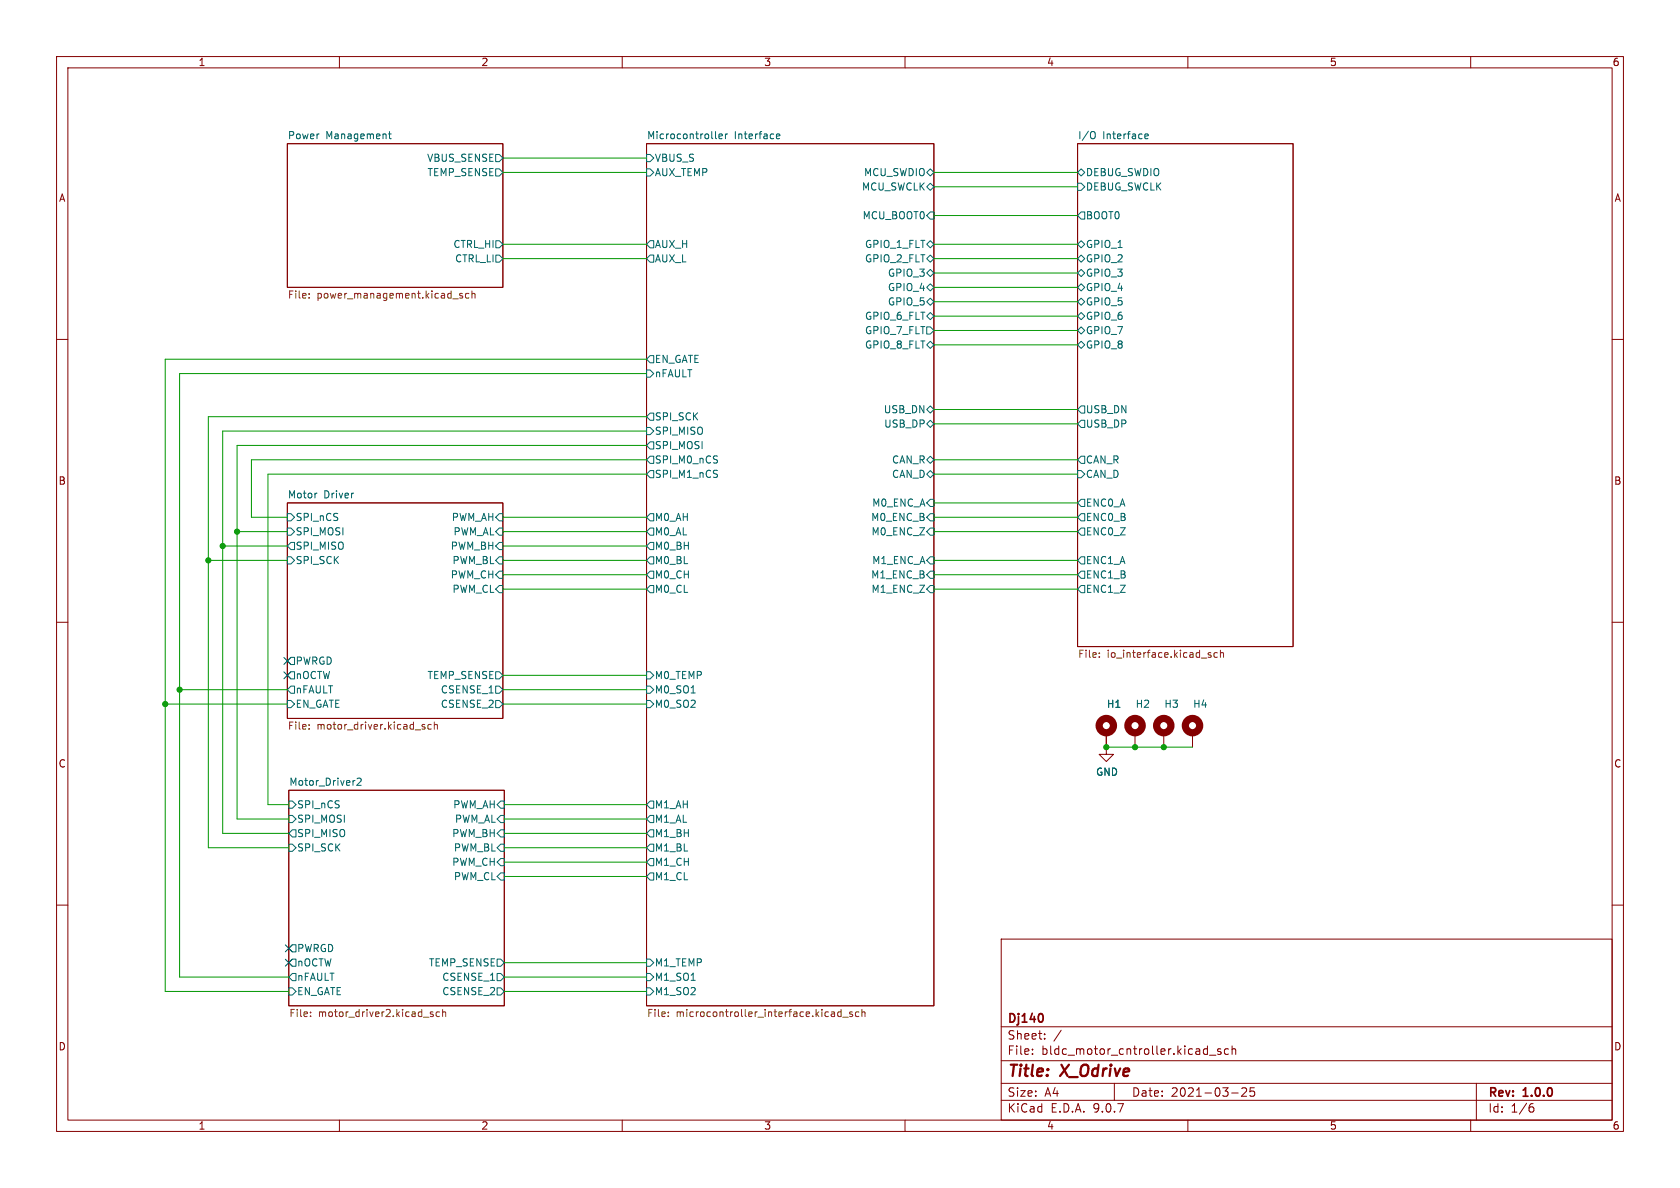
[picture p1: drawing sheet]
<svg xmlns="http://www.w3.org/2000/svg" width="297mm" height="210mm" viewBox="0 0 297 210" stroke-linecap="round" stroke-linejoin="round" font-family="sans-serif">
<g fill="none" stroke="#840000" stroke-width=".18">
<path d="M10 10h277v190h-277zM12 12h273v186h-273zM60 10v2M110 10v2M160 10v2M210 10v2M260 10v2M50.8 25.4h38.1v25.4h-38.1zM114.3 25.4h50.8v152.4h-50.8zM190.5 25.4h38.1v88.9h-38.1zM10 60h2M285 60h2"/>
<path d="M50.8 88.9h38.1v38.1h-38.1zM10 110h2M285 110h2M51.1 139.7h38.1v38.1h-38.1zM195.6 132.1v1.3h1.2l-1.2 1.2-1.3-1.2h1.3M195.6 132.1h.1M195.6 129.5v2.6M200.7 129.5v2.6M205.7 129.5v2.6M210.8 129.5v2.6M10 160h2M177 166h108v32h-108z"/>
<path d="M285 160h2M60 198v2M110 198v2M160 198v2M177 194.5h108M177 191.5h108M177 187.5h108M177 181.5h108M182.5 186.3v.1M182.5 185.5v.1M184.7 183.6v.1M184.7 182.8v.1"/>
<path d="M187.6 182.1l-1.3 2M197 191.5v3M210 198v2M213.8 186.5h1.2M215.8 185.5l-.3-.1-.3 .2 .1 .2 .5 .2v.3h-.6M217.2 185.5l-.5-.1-.2 .3v.4l.1 .2h.6M217.7 193.2h1.2M217.8 185.5l.2-.1 .4 .1 .1 .9M217.8 184.9v1.5M219.5 192.4l.6-.1 .2 .1 .1 .3-.9 1.1h.9M221.7 192.3h-.7v.7l.2-.1h.5l.1 .3-.1 .5-.2 .1-.5-.1M260 198v2"/>
<path d="M261 191.5v6.5M270.6 195.7h.4l.2 .3-.1 .5-.5 .1M271 195.1l-.4 .1"/>
</g>
<path d="M184.2 179.3l.2 .5-.2 .8" fill="none" stroke="#840000" stroke-width=".3"/>
<g fill="none" stroke="#006464" stroke-width=".18">
<path d="M68.7 23.7h.5M68.9 23.3v1l.3 .2M87.6 27.3h.7l.6 .6-.6 .7h-.7zM87.6 29.8h.7l.6 .7-.6 .6h-.7zM114.3 29.8h.6l.7 .7-.7 .6h-.6zM114.3 27.3h.6l.7 .6-.7 .7h-.6zM126.5 24.3l.2 .2M127.1 24.1l.6-.1-.1-.3h-.3l-.2 .2 .1 .6h.4M128.2 23.7v.8M128.6 23.7l-.4 .2M137.3 24.1l.6-.1-.1-.3h-.4l-.1 .2v.6h.5M163.8 30.5l.7-.7 .6 .7-.6 .6z"/>
<path d="M163.8 33l.7-.6 .6 .6-.6 .7zM164.5 37.5h.6v1.2h-.6l-.7-.6zM190.5 30.5l.6-.7 .7 .7-.7 .6zM190.5 32.4h.6l.7 .6-.7 .7h-.6zM191.1 37.5h.7v1.2h-.7l-.6-.6zM193.3 23.3h.1a.81 .81 0 0 1-.1 1.2M202.4 24.1l.6-.1-.1-.3h-.3l-.2 .2 .1 .6h.4M87.7 42.6h.6l.6 .6-.6 .6h-.6zM87.7 45.1h.6l.6 .6-.6 .6h-.6zM114.9 45.1h.7v1.3h-.7l-.6-.7zM114.9 42.5h.7v1.3h-.7l-.6-.6zM163.8 53.3l.7-.6 .6 .6-.6 .7z"/>
<path d="M163.8 45.7l.7-.6 .6 .6-.6 .7zM163.8 48.3l.7-.7 .6 .7-.6 .6zM163.8 50.8l.7-.6 .6 .6-.6 .6zM163.8 57.8h.7l.6 .6-.6 .7h-.7zM163.8 55.9l.7-.7 .6 .7-.6 .6zM164.5 42.5l.6 .7-.6 .6-.7-.6zM190.5 45.7l.6-.6 .7 .6-.7 .7zM190.5 58.4l.6-.6 .7 .6-.7 .7zM190.5 48.3l.6-.7 .7 .7-.7 .6zM190.5 55.9l.6-.7 .7 .7-.7 .6zM190.5 50.8l.6-.6 .7 .6-.7 .6zM190.5 53.3l.6-.6 .7 .6-.7 .7z"/>
<path d="M191.1 42.5l.7 .7-.7 .6-.6-.6zM114.3 75.6h.6l.7 .6-.7 .6h-.6zM114.3 65.4h.6l.7 .6-.7 .7h-.6zM114.9 73h.7v1.3h-.7l-.6-.6zM114.9 78.1h.7v1.3h-.7l-.6-.7zM114.9 62.9h.7v1.2h-.7l-.6-.6zM163.8 61l.7-.7 .6 .7-.6 .6zM164.5 71.8l.6 .6-.6 .6-.7-.6zM164.5 74.3l.6 .6-.6 .7-.7-.7zM190.5 61l.6-.7 .7 .7-.7 .6zM191.1 74.3h.7v1.3h-.7l-.6-.7zM191.1 71.8h.7v1.2h-.7l-.6-.6z"/>
<path d="M50.8 98.4h.6l.7 .7-.7 .6h-.6zM50.8 93.3h.6l.7 .7-.7 .6h-.6zM50.8 96.5l.6-.6h.7v1.3h-.7zM50.8 90.8h.6l.7 .6-.7 .7h-.6zM55.9 87.2h.1M87.6 96.5l.7-.6h.6v1.3h-.6zM88.3 98.4h.6v1.3h-.6l-.7-.6zM88.3 90.8h.6v1.3h-.6l-.7-.7zM88.3 93.3h.6v1.3h-.6l-.7-.6zM114.9 80.6h.7v1.3h-.7l-.6-.6zM114.9 83.2h.7v1.3h-.7l-.6-.7zM114.9 90.8h.7v1.3h-.7l-.6-.7z"/>
<path d="M114.9 95.9h.7v1.3h-.7l-.6-.7zM114.9 93.3h.7v1.3h-.7l-.6-.6zM114.9 98.4h.7v1.3h-.7l-.6-.6zM163.8 81.3l.7-.7 .6 .7-.6 .6zM163.8 83.8l.7-.6 .6 .6-.6 .7zM164.5 93.3h.6v1.3h-.6l-.7-.6zM164.5 88.3h.6v1.2h-.6l-.7-.6zM164.5 90.8h.6v1.3h-.6l-.7-.7zM164.5 98.4h.6v1.3h-.6l-.7-.6zM190.5 83.2h.6l.7 .6-.7 .7h-.6zM191.1 80.6h.7v1.3h-.7l-.6-.6zM191.1 88.3h.7v1.2h-.7l-.6-.6z"/>
<path d="M191.1 90.8h.7v1.3h-.7l-.6-.7zM191.1 93.3h.7v1.3h-.7l-.6-.6zM191.1 98.4h.7v1.3h-.7l-.6-.6zM51.4 118.7h.7v1.3h-.7l-.6-.6zM51.4 116.2h.7v1.3h-.7l-.6-.7zM87.6 118.7h.7l.6 .7-.6 .6h-.7zM88.3 101h.6v1.2h-.6l-.7-.6zM88.3 103.5h.6v1.3h-.6l-.7-.7zM114.3 118.7h.6l.7 .7-.7 .6h-.6zM114.9 101h.7v1.2h-.7l-.6-.6zM114.9 103.5h.7v1.3h-.7l-.6-.7zM164.5 101h.6v1.2h-.6l-.7-.6z"/>
<path d="M164.5 103.5h.6v1.3h-.6l-.7-.7zM191.1 101h.7v1.2h-.7l-.6-.6zM191.1 103.5h.7v1.3h-.7l-.6-.7zM50.8 123.8h.6l.7 .7-.7 .6h-.6zM51.4 121.3h.7v1.3h-.7l-.6-.7zM63.1 137.7l.5-.1 .3 .3-.8 .9h.8M87.6 123.8h.7l.6 .7-.6 .6h-.7zM87.6 121.3h.7l.6 .6-.6 .7h-.7zM114.3 121.3h.6l.7 .6-.7 .7h-.6zM114.3 123.8h.6l.7 .7-.7 .6h-.6zM51.1 149.2h.6l.6 .7-.6 .6h-.6zM51.1 144.1h.6l.6 .7-.6 .6h-.6z"/>
<path d="M51.1 147.3l.6-.6h.6v1.3h-.6zM51.1 141.6h.6l.6 .6-.6 .7h-.6zM87.9 147.3l.6-.6h.7v1.3h-.7zM87.9 152.4l.6-.6h.7v1.2h-.7zM87.9 144.8l.6-.7h.7v1.3h-.7zM88.5 149.2h.7v1.3h-.7l-.6-.6zM88.5 154.3h.7v1.3h-.7l-.6-.7zM88.5 141.6h.7v1.3h-.7l-.6-.7zM114.9 141.6h.7v1.3h-.7l-.6-.7zM114.9 146.7h.7v1.3h-.7l-.6-.7zM114.9 151.8h.7v1.2h-.7l-.6-.6zM114.9 144.1h.7v1.3h-.7l-.6-.6z"/>
<path d="M114.9 149.2h.7v1.3h-.7l-.6-.6zM114.9 154.3h.7v1.3h-.7l-.6-.7zM51.1 170.2l.6-.7h.6v1.3h-.6zM51.1 174.6h.6l.6 .7-.6 .6h-.6zM51.7 172.1h.6v1.3h-.6l-.6-.7zM51.7 167h.6v1.3h-.6l-.6-.7zM87.9 174.6h.6l.7 .7-.7 .6h-.6zM87.9 172.1h.6l.7 .6-.7 .7h-.6zM87.9 169.5h.6l.7 .7-.7 .6h-.6zM114.3 174.6h.6l.7 .7-.7 .6h-.6zM114.3 172.1h.6l.7 .6-.7 .7h-.6zM114.3 169.5h.6l.7 .7-.7 .6h-.6z"/>
</g>
<g fill="none" stroke="#725600" stroke-width=".18">
<path d="M54.6 52.6v.1M54.6 51.9v.1M80 52.8h1M81.7 51.9h-.3l-.1 .1v.2l.4 .1v.3h-.4M82.9 51.9h-.4l-.2 .2 .1 .5h.5M83.4 52l.2-.1h.3l.1 .8M83.4 51.4v1.3M194.3 116.1v.1M194.3 115.4v.1M213.6 115.7l.5 .3v.1l-.4 .1M213.6 115.4h.5M215.2 115.4h-.3l-.3 .2 .1 .5h.5"/>
<path d="M215.8 115.5l.1-.1h.3l.1 .8M215.8 114.9v1.3M54.6 128.1v.1M54.6 128.8v.1M74.8 128.5h.3l.1 .2-.2 .2h-.3M74.8 128.1h.3M76.2 128.1h-.3l-.3 .2 .2 .5h.4M76.8 128.2l.2-.1h.3v.8M76.8 127.6v1.3M54.9 179.6v.1M54.9 178.9v.1M76.6 178.9h-.3l-.2 .1v.2l.5 .1v.3h-.5"/>
<path d="M77.7 178.9h-.4l-.2 .2 .1 .5h.5M78.2 179l.2-.1h.3l.1 .8M78.2 178.4v1.3M118.1 179.6v.1M118.1 178.9v.1M148.7 178.4v1.3M148.7 178.9h-.4l-.2 .2 .1 .5h.5M149 179.8h1M150.7 178.9h-.3l-.2 .1 .1 .2 .4 .1v.3h-.5M151.8 178.9h-.3l-.3 .2 .2 .5h.4M152.4 179l.2-.1h.3v.8M152.4 178.4v1.3"/>
</g>
<g fill="none" stroke="#840000" stroke-width="1.3">
<circle cx="195.6" cy="128.3" r="1.27"/>
<circle cx="200.7" cy="128.3" r="1.27"/>
<circle cx="205.7" cy="128.3" r="1.27"/>
<circle cx="210.8" cy="128.3" r="1.27"/>
</g>
<g fill="none" stroke="#009600" stroke-width=".18">
<path d="M88.9 30.5h25.4M88.9 27.9h25.4M165.1 38.1h25.4M165.1 33h25.4M165.1 30.5h25.4M88.9 45.7h25.4M88.9 43.2h25.4M165.1 50.8h25.4M165.1 58.4h25.4M165.1 55.9h25.4M165.1 53.3h25.4M165.1 45.7h25.4"/>
<path d="M165.1 43.2h25.4M165.1 48.3h25.4M114.3 76.2h-74.9v71.1h11.7M114.3 63.5h-85.1v111.8h21.9M114.3 73.7h-77.5v76.2h14.3M114.3 66h-82.6v106.7h19.4M114.3 78.7h-72.4v66.1h9.2M165.1 74.9h25.4M165.1 61h25.4M165.1 72.4h25.4M36.8 99.1h14M39.4 96.5h11.4"/>
<path d="M41.9 94h8.9M88.9 99.1h25.4M88.9 94h25.4M88.9 91.4h25.4M88.9 96.5h25.4M114.3 83.8h-66.9v58.4h3.7M114.3 81.3h-69.9v10.1h6.4M165.1 99.1h25.4M165.1 94h25.4M165.1 91.4h25.4M165.1 81.3h25.4M165.1 83.8h25.4"/>
<path d="M165.1 88.9h25.4M88.9 101.6h25.4M88.9 104.1h25.4M88.9 119.4h25.4M165.1 101.6h25.4M165.1 104.1h25.4M29.2 124.5h21.6M31.7 121.9h19.1M88.9 124.5h25.4M88.9 121.9h25.4M195.6 132.1h15.2M89.2 149.9h25.1"/>
<path d="M89.2 154.9h25.1M89.2 147.3h25.1M89.2 142.2h25.1M89.2 144.8h25.1M89.2 152.4h25.1M89.2 170.2h25.1M89.2 175.3h25.1M89.2 172.7h25.1"/>
</g>
<path d="M50.2 118.8l1.2 1.2M50.2 116.2l1.2 1.2M51.4 118.8l-1.2 1.2M51.4 116.2l-1.2 1.2M50.4 167l1.3 1.2M50.4 169.6l1.3 1.2M51.7 167l-1.3 1.2M51.7 169.6l-1.3 1.2" fill="none" stroke="#000084" stroke-width=".18"/>
<g fill="#009600" stroke="#009600" stroke-width=".18">
<circle cx="41.9" cy="94" r=".46"/>
<circle cx="39.4" cy="96.5" r=".46"/>
<circle cx="36.8" cy="99.1" r=".46"/>
<circle cx="195.6" cy="132.1" r=".46"/>
<circle cx="200.7" cy="132.1" r=".46"/>
<circle cx="205.7" cy="132.1" r=".46"/>
<circle cx="29.2" cy="124.5" r=".46"/>
<circle cx="31.7" cy="121.9" r=".46"/>
</g>
<g font-size="2.8" fill="#840000">
<text x="178" y="190.9">Title:</text>
<text x="187.7" y="190.9">X_Odrive</text>
</g>
<g font-size="2.1" fill="#840000">
<text x="178" y="184">Sheet:</text>
<text x="178" y="181.2">Dj140</text>
<text x="178" y="186.7">File:</text>
<text x="184.1" y="186.7">bldc_motor_cntroller.kicad_sch</text>
<text x="178" y="196.9">KiCad</text>
<text x="178" y="194.1">Size:</text>
<text x="184.7" y="194.1">A4</text>
<text x="185.7" y="196.9">E.D.A.</text>
<text x="193.3" y="196.9">9.0.7</text>
<text x="200" y="194.1">Date:</text>
<text x="207" y="194.1">2021-03-25</text>
<text x="263" y="194.3">Rev:</text>
<text x="263" y="196.9">Id:</text>
<text x="267.1" y="196.9">1/6</text>
<text x="269.4" y="194.3">1.0.0</text>
</g>
<g font-size="1.8" fill="#840000">
<text x="35" y="11.9">1</text>
<text x="85" y="11.9">2</text>
<text x="135" y="11.9">3</text>
<text x="185" y="11.9">4</text>
<text x="235" y="11.9">5</text>
<text x="285" y="11.9">6</text>
<text x="10.3" y="35.9">A</text>
<text x="285.3" y="35.9">A</text>
<text x="10.3" y="85.9">B</text>
<text x="285.3" y="85.9">B</text>
<text x="10.3" y="135.9">C</text>
<text x="285.3" y="135.9">C</text>
<text x="10.3" y="185.9">D</text>
<text x="285.3" y="185.9">D</text>
<text x="35" y="199.9">1</text>
<text x="85" y="199.9">2</text>
<text x="135" y="199.9">3</text>
<text x="185" y="199.9">4</text>
<text x="235" y="199.9">5</text>
<text x="285" y="199.9">6</text>
</g>
<g font-size="1.8" fill="#006464">
<text x="50.8" y="24.7">Power</text>
<text x="57.6" y="24.7">Management</text>
<text x="75.4" y="28.8">VBUS_SENSE</text>
<text x="114.3" y="24.7">Microcontroller</text>
<text x="115.7" y="28.8">VBUS_S</text>
<text x="129.8" y="24.7">Interface</text>
<text x="190.5" y="24.7">I/O</text>
<text x="194.9" y="24.7">Interface</text>
<text x="75.5" y="31.3">TEMP_SENSE</text>
<text x="115.7" y="31.3">AUX_TEMP</text>
<text x="152.3" y="33.9">MCU_SWCLK</text>
<text x="152.6" y="31.3">MCU_SWDIO</text>
<text x="191.9" y="31.3">DEBUG_SWDIO</text>
<text x="191.9" y="33.9">DEBUG_SWCLK</text>
<text x="152.4" y="39">MCU_BOOT0</text>
<text x="191.9" y="39">BOOT0</text>
<text x="115.7" y="46.6">AUX_L</text>
<text x="115.7" y="44">AUX_H</text>
<text x="152.8" y="44">GPIO_1_FLT</text>
<text x="152.8" y="46.6">GPIO_2_FLT</text>
<text x="191.9" y="44">GPIO_1</text>
<text x="191.9" y="46.6">GPIO_2</text>
<text x="156.9" y="49.1">GPIO_3</text>
<text x="156.9" y="51.7">GPIO_4</text>
<text x="191.9" y="49.1">GPIO_3</text>
<text x="191.9" y="51.7">GPIO_4</text>
<text x="152.8" y="59.3">GPIO_7_FLT</text>
<text x="152.8" y="56.7">GPIO_6_FLT</text>
<text x="156.9" y="54.2">GPIO_5</text>
<text x="191.9" y="59.3">GPIO_7</text>
<text x="191.9" y="56.7">GPIO_6</text>
<text x="191.9" y="54.2">GPIO_5</text>
<text x="115.7" y="64.4">EN_GATE</text>
<text x="152.8" y="61.8">GPIO_8_FLT</text>
<text x="191.9" y="61.8">GPIO_8</text>
<text x="115.7" y="66.9">nFAULT</text>
<text x="115.7" y="74.5">SPI_SCK</text>
<text x="115.7" y="77.1">SPI_MISO</text>
<text x="156.1" y="73.3">USB_DN</text>
<text x="156.2" y="75.8">USB_DP</text>
<text x="191.9" y="75.8">USB_DP</text>
<text x="191.9" y="73.3">USB_DN</text>
<text x="115.7" y="79.6">SPI_MOSI</text>
<text x="115.7" y="82.1">SPI_M0_nCS</text>
<text x="157.6" y="82.1">CAN_R</text>
<text x="191.9" y="82.1">CAN_R</text>
<text x="50.8" y="88.2">Motor</text>
<text x="57.2" y="88.2">Driver</text>
<text x="115.7" y="84.7">SPI_M1_nCS</text>
<text x="154.1" y="89.8">M0_ENC_A</text>
<text x="157.6" y="84.7">CAN_D</text>
<text x="191.9" y="84.7">CAN_D</text>
<text x="191.9" y="89.8">ENC0_A</text>
<text x="52.2" y="94.8">SPI_MOSI</text>
<text x="52.2" y="92.3">SPI_nCS</text>
<text x="79.8" y="92.3">PWM_AH</text>
<text x="80.1" y="94.8">PWM_AL</text>
<text x="115.7" y="92.3">M0_AH</text>
<text x="115.7" y="94.8">M0_AL</text>
<text x="153.9" y="92.3">M0_ENC_B</text>
<text x="154" y="94.8">M0_ENC_Z</text>
<text x="191.9" y="92.3">ENC0_B</text>
<text x="191.9" y="94.8">ENC0_Z</text>
<text x="52.2" y="99.9">SPI_SCK</text>
<text x="52.2" y="97.4">SPI_MISO</text>
<text x="79.6" y="97.4">PWM_BH</text>
<text x="79.9" y="99.9">PWM_BL</text>
<text x="115.7" y="97.4">M0_BH</text>
<text x="115.7" y="99.9">M0_BL</text>
<text x="154.1" y="99.9">M1_ENC_A</text>
<text x="191.9" y="99.9">ENC1_A</text>
<text x="79.6" y="102.5">PWM_CH</text>
<text x="79.9" y="105">PWM_CL</text>
<text x="115.7" y="102.5">M0_CH</text>
<text x="115.7" y="105">M0_CL</text>
<text x="153.9" y="102.5">M1_ENC_B</text>
<text x="154" y="105">M1_ENC_Z</text>
<text x="191.9" y="102.5">ENC1_B</text>
<text x="191.9" y="105">ENC1_Z</text>
<text x="52.2" y="117.7">PWRGD</text>
<text x="52.2" y="122.8">nFAULT</text>
<text x="52.2" y="120.2">nOCTW</text>
<text x="52.2" y="125.3">EN_GATE</text>
<text x="75.5" y="120.2">TEMP_SENSE</text>
<text x="77.8" y="125.3">CSENSE_2</text>
<text x="77.8" y="122.8">CSENSE_1</text>
<text x="115.7" y="122.8">M0_SO1</text>
<text x="115.7" y="125.3">M0_SO2</text>
<text x="115.7" y="120.2">M0_TEMP</text>
<text x="195.6" y="125.3">H1</text>
<text x="200.7" y="125.3">H2</text>
<text x="205.7" y="125.3">H3</text>
<text x="210.8" y="125.3">H4</text>
<text x="193.7" y="137.3">GND</text>
<text x="51.1" y="139">Motor_Driver2</text>
<text x="52.4" y="143.1">SPI_nCS</text>
<text x="80" y="143.1">PWM_AH</text>
<text x="115.7" y="143.1">M1_AH</text>
<text x="52.4" y="145.6">SPI_MOSI</text>
<text x="52.4" y="148.2">SPI_MISO</text>
<text x="79.8" y="148.2">PWM_BH</text>
<text x="80.3" y="145.6">PWM_AL</text>
<text x="115.7" y="148.2">M1_BH</text>
<text x="115.7" y="145.6">M1_AL</text>
<text x="52.4" y="150.7">SPI_SCK</text>
<text x="79.8" y="153.3">PWM_CH</text>
<text x="80.1" y="150.7">PWM_BL</text>
<text x="80.1" y="155.8">PWM_CL</text>
<text x="115.7" y="153.3">M1_CH</text>
<text x="115.7" y="150.7">M1_BL</text>
<text x="115.7" y="155.8">M1_CL</text>
<text x="52.4" y="173.6">nFAULT</text>
<text x="52.4" y="171">nOCTW</text>
<text x="52.4" y="168.5">PWRGD</text>
<text x="75.7" y="171">TEMP_SENSE</text>
<text x="78.1" y="173.6">CSENSE_1</text>
<text x="115.7" y="173.6">M1_SO1</text>
<text x="115.7" y="171">M1_TEMP</text>
<text x="52.4" y="176.1">EN_GATE</text>
<text x="78.1" y="176.1">CSENSE_2</text>
<text x="115.7" y="176.1">M1_SO2</text>
</g>
<g font-size="1.8" fill="#725600">
<text x="50.8" y="53.1">File:</text>
<text x="56" y="53.1">power_management.kicad_sch</text>
<text x="190.5" y="116.6">File:</text>
<text x="195.7" y="116.6">io_interface.kicad_sch</text>
<text x="50.8" y="129.3">File:</text>
<text x="56" y="129.3">motor_driver.kicad_sch</text>
<text x="51.1" y="180.1">File:</text>
<text x="56.3" y="180.1">motor_driver2.kicad_sch</text>
<text x="114.3" y="180.1">File:</text>
<text x="119.5" y="180.1">microcontroller_interface.kicad_sch</text>
</g>
<g font-size="1.7" fill="#006464">
<text x="80.1" y="44">CTRL_HI</text>
<text x="80.4" y="46.6">CTRL_LI</text>
</g>
</svg>
